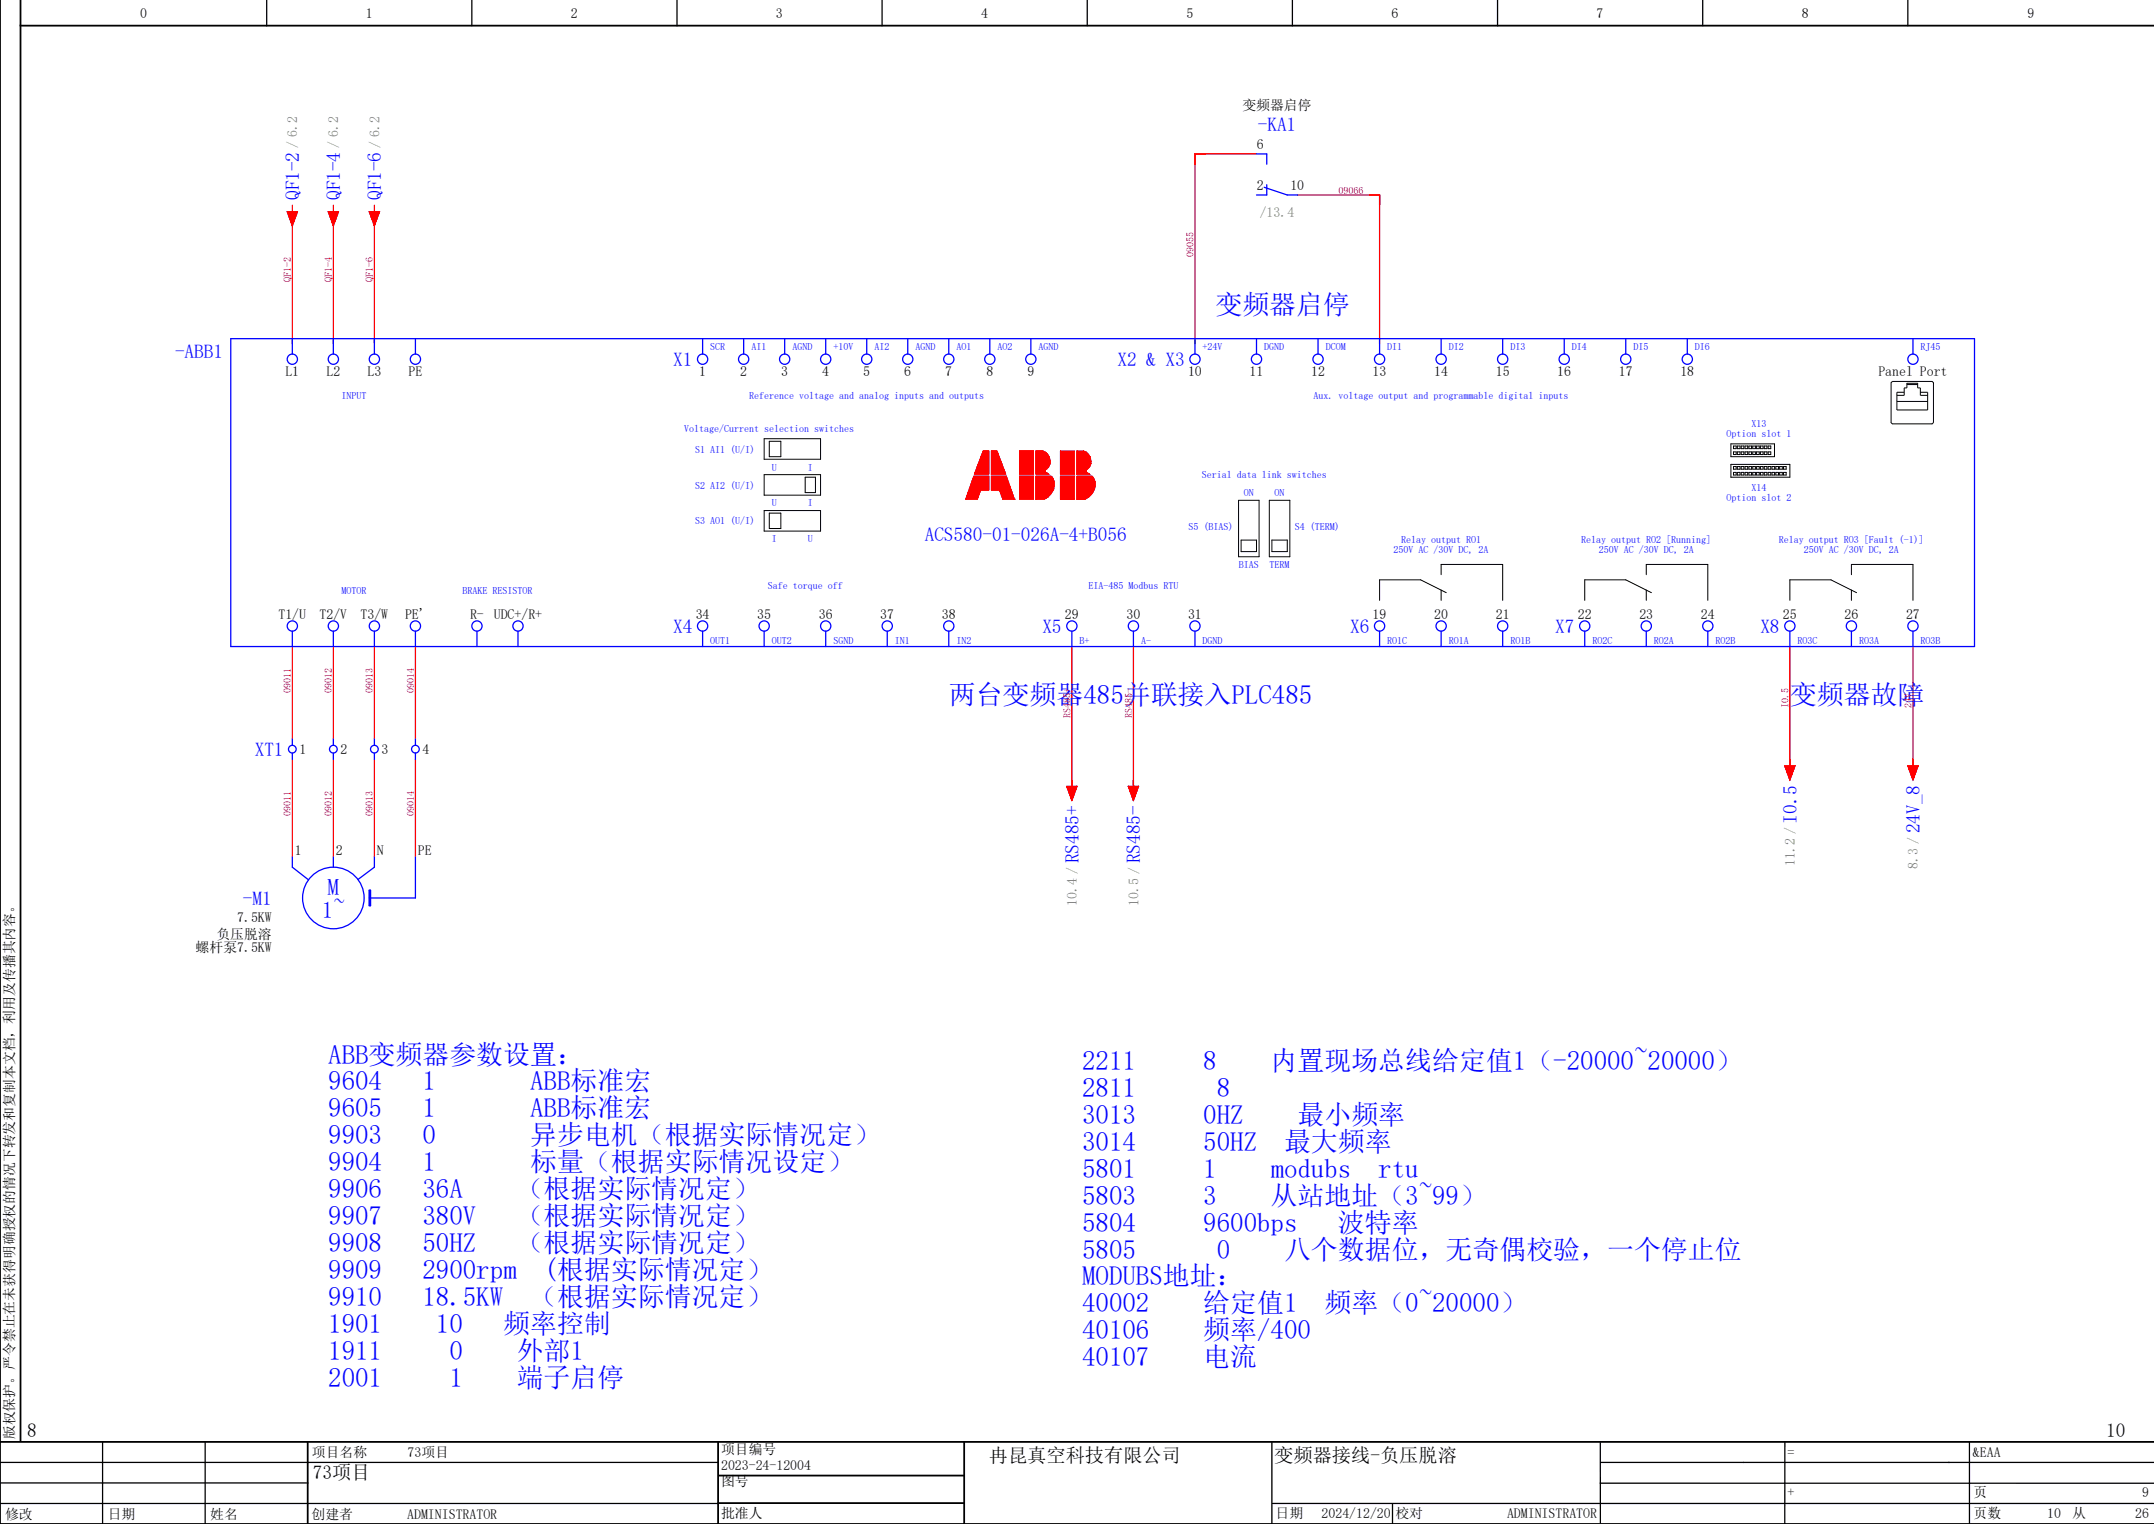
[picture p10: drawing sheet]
<svg xmlns="http://www.w3.org/2000/svg" width="420mm" height="297mm" viewBox="0 0 420 297" stroke-linecap="round" stroke-linejoin="round" font-family="sans-serif">
<g fill="none" stroke="#000" stroke-width=".25">
<path d="M52 0v5M92 0v5M132 0v5M172 0v5M212 0v5M252 0v5M292 0v5M332 0v5M372 0v5M0 293h140M0 285h140M0 289h60"/>
<path d="M20 281v16M40 281v16M248 281.1v15.9M248.1 293h171.9M271.5 293v4M312 281.2l.1 15.5M312 289l107.9 .1M348 281v15.9M384 281.2v15.6M420 285h-108"/>
</g>
<path d="M4 0v281M0 0v297h420M4 5h416M0 281h420M60 281v16M140 287.6h48M140 281v15.8M140.1 292.9h47.9M188 281v16" fill="none" stroke="#000" stroke-width=".35"/>
<g fill="none" stroke="#f00" stroke-width=".25">
<path d="M245 30h-12v37M253 38h16v29M56 41.2h2l-1 2.8zM57 40v1.2M57 43v24M64 41.2h2l-1 2.8zM65 40v1.2M65 43v24M72 41.2h2l-1 2.8zM73 40v1.2M73 43v24M57 126v18"/>
<path d="M65 126v18M73 126v18M81 126v18M209 126v28M221 126v28M349 126v24M373 126v24M57 148v19M65 148v19M73 148v19M81 148v19M208 153.3h2l-1 2.7z"/>
<path d="M220 153.3h2l-1 2.7zM348 149.3h2l-1 2.7zM372 149.3h2l-1 2.7z"/>
</g>
<g fill="none" stroke="#000" stroke-width=".19">
<path d="M369 74.3h7.7l.3 .3v7.8l-.3 .2h-7.7l-.3-.2v-7.8zM369.9 77h1.4v-1.4h.5v-.9h2.1v.9h.5v1.4h1.5M369.9 78.2h6M371.3 76.4h-1.4v3.5h6v-3.5h-1.5M371.8 74.9h2.1M149 85.5h11v4h-11zM149 92.5h11v4h-11zM149 99.5h11v4h-11zM150 86h2.3v3h-2.3zM157 93h2v3h-2zM241.5 97.5h4v11h-4zM247.5 97.5h4v11h-4z"/>
<path d="M337.5 86.5h8.5v2.5h-8.5zM337.5 90.5h11.5v2.5h-11.5zM338 90.9h.5v.5h-.5zM338 92.1h.5v.5h-.5zM338 86.9h.5v.5h-.5zM338 88.1h.5v.5h-.5zM338.8 90.9h.5v.5h-.5zM338.8 92.1h.5v.5h-.5zM338.8 86.9h.5v.5h-.5zM338.8 88.1h.5v.5h-.5zM339.5 90.9h.5v.5h-.5zM339.5 92.1h.5v.5h-.5z"/>
<path d="M339.5 86.9h.5v.5h-.5zM339.5 88.1h.5v.5h-.5zM340.3 90.9h.5v.5h-.5zM340.3 92.1h.5v.5h-.5zM340.3 86.9h.5v.5h-.5zM340.3 88.1h.5v.5h-.5zM341 90.9h.5v.5h-.5zM341 92.1h.5v.5h-.5zM341 86.9h.5v.5h-.5zM341 88.1h.5v.5h-.5zM341.8 90.9h.5v.5h-.5zM341.8 92.1h.5v.5h-.5z"/>
<path d="M341.8 86.9h.5v.5h-.5zM341.8 88.1h.5v.5h-.5zM342.5 90.9h.5v.5h-.5zM342.5 92.1h.5v.5h-.5zM342.5 86.9h.5v.5h-.5zM342.5 88.1h.5v.5h-.5zM343.3 90.9h.5v.5h-.5zM343.3 92.1h.5v.5h-.5zM343.3 86.9h.5v.5h-.5zM343.3 88.1h.5v.5h-.5zM344 90.9h.5v.5h-.5zM344 92.1h.5v.5h-.5z"/>
<path d="M344 86.9h.5v.5h-.5zM344 88.1h.5v.5h-.5zM344.8 90.9h.5v.5h-.5zM344.8 92.1h.5v.5h-.5zM344.8 86.9h.5v.5h-.5zM344.8 88.1h.5v.5h-.5zM345.5 90.9h.5v.5h-.5zM345.5 92.1h.5v.5h-.5zM346.3 90.9h.5v.5h-.5zM346.3 92.1h.5v.5h-.5zM347 90.9h.5v.5h-.5zM347 92.1h.5v.5h-.5z"/>
<path d="M347.8 90.9h.5v.5h-.5zM347.8 92.1h.5v.5h-.5zM150 100h2.3v3h-2.3zM242 105.3h3v2.2h-3zM248 105.3h3v2.2h-3zM281 112v-2h12v7M281 115v2M282 115.5l-5-2.5h-8v4M321 112v-2h12v7M321 115v2M322 115.5l-5-2.5h-8v4M361 112v-2h12v7"/>
<path d="M361 115v2M362 115.5l-5-2.5h-8v4"/>
</g>
<g fill="none" stroke="#00f" stroke-width=".25">
<path d="M245 30h2v2M246.5 36.5l4.5 1.5M247 36v2h-2M251 38h2M45 66h340v60h-340zM57 66v3M65 66v3M73 66v3M81 66v3M137 66v3M145 66v3M153 66v3"/>
<path d="M161 66v3M169 66v3M177 66v3M185 66v3M193 66v3M201 66v3M233 66v3M245 66v3M257 66v3M269 66v3M281 66v3M293 66v3"/>
<path d="M305 66v3M317 66v3M329 66v3M373 66v3M57 123v3M65 123v3M73 123v3M81 123v3M93 123v3M101 123v3M137 123v3M149 123v3"/>
<path d="M161 123v3M173 123v3M185 123v3M209 123v3M221 123v3M233 123v3M269 123v3M281 123v3M293 123v3M309 123v3M321 123v3M333 123v3"/>
<path d="M349 123v3M361 123v3M373 123v3M57 144v1.2M57 146.7v1.3M65 144v1.2M65 146.7v1.3M73 144v1.2M73 146.7v1.3M81 144v1.2M81 146.7v1.3M57 167v2l3.2 2.5"/>
<path d="M65 167v2M72 173.5h.2v3h-.2zM73 167v2l-3.2 2.4M81 167v8h-9"/>
<circle cx="57" cy="70" r="1"/>
<circle cx="65" cy="70" r="1"/>
<circle cx="73" cy="70" r="1"/>
<circle cx="81" cy="70" r="1"/>
<circle cx="137" cy="70" r="1"/>
<circle cx="145" cy="70" r="1"/>
<circle cx="153" cy="70" r="1"/>
<circle cx="161" cy="70" r="1"/>
<circle cx="169" cy="70" r="1"/>
<circle cx="177" cy="70" r="1"/>
<circle cx="185" cy="70" r="1"/>
<circle cx="193" cy="70" r="1"/>
<circle cx="201" cy="70" r="1"/>
<circle cx="233" cy="70" r="1"/>
<circle cx="245" cy="70" r="1"/>
<circle cx="257" cy="70" r="1"/>
<circle cx="269" cy="70" r="1"/>
<circle cx="281" cy="70" r="1"/>
<circle cx="293" cy="70" r="1"/>
<circle cx="305" cy="70" r="1"/>
<circle cx="317" cy="70" r="1"/>
<circle cx="329" cy="70" r="1"/>
<circle cx="373" cy="70" r="1"/>
<circle cx="57" cy="122" r="1"/>
<circle cx="65" cy="122" r="1"/>
<circle cx="73" cy="122" r="1"/>
<circle cx="81" cy="122" r="1"/>
<circle cx="93" cy="122" r="1"/>
<circle cx="101" cy="122" r="1"/>
<circle cx="137" cy="122" r="1"/>
<circle cx="149" cy="122" r="1"/>
<circle cx="161" cy="122" r="1"/>
<circle cx="173" cy="122" r="1"/>
<circle cx="185" cy="122" r="1"/>
<circle cx="209" cy="122" r="1"/>
<circle cx="221" cy="122" r="1"/>
<circle cx="233" cy="122" r="1"/>
<circle cx="269" cy="122" r="1"/>
<circle cx="281" cy="122" r="1"/>
<circle cx="293" cy="122" r="1"/>
<circle cx="309" cy="122" r="1"/>
<circle cx="321" cy="122" r="1"/>
<circle cx="333" cy="122" r="1"/>
<circle cx="349" cy="122" r="1"/>
<circle cx="361" cy="122" r="1"/>
<circle cx="373" cy="122" r="1"/>
<circle cx="57" cy="146" r=".75"/>
<circle cx="65" cy="146" r=".75"/>
<circle cx="73" cy="146" r=".75"/>
<circle cx="81" cy="146" r=".75"/>
<circle cx="65" cy="175" r="6"/>
</g>
<g fill="#f00" stroke="#f00" stroke-width=".19">
<path d="M193.3 92.8h2.9l1.6 4.5h-2.2l-.7-1.8h-1.6z"/>
<path d="M191.7 87.9h1.1v4.5h-2.8z"/>
<path d="M198.8 92.8h2.7v4.5h-2.7z"/>
<path d="M198.8 87.9h2.7v4.5h-2.7z"/>
<path d="M202 92.8h2.9a2.82 2.82 0 0 1 .2 3.3 2.82 2.82 0 0 1-3.1 1.2z"/>
<path d="M202 87.9h1.3a2.07 2.07 0 0 1 .5 3.6v.5l.7 .4h-2.5z"/>
<path d="M193.3 87.9h1.1l1.7 4.5h-2.8z"/>
<path d="M210 92.8h2.9a2.82 2.82 0 0 1 .2 3.3 2.82 2.82 0 0 1-3.1 1.2z"/>
<path d="M206.8 92.8h2.7v4.5h-2.7z"/>
<path d="M206.8 87.9h2.7v4.5h-2.7z"/>
<path d="M210 87.9h1.3a2.07 2.07 0 0 1 .5 3.7v.4l.6 .4h-2.4z"/>
<path d="M189.9 92.8h2.9v2.7h-1.6l-.6 1.8h-2.3z"/>
<path d="M348 149.3h2l-1 2.7z"/>
<path d="M372 149.3h2l-1 2.7z"/>
<path d="M208 153.3h2l-1 2.7z"/>
<path d="M220 153.3h2l-1 2.7z"/>
<path d="M56 41.2h2l-1 2.8z"/>
<path d="M64 41.2h2l-1 2.8z"/>
<path d="M72 41.2h2l-1 2.8z"/>
</g>
<g fill="none" stroke="#f00" stroke-width=".19">
<path d="M188.3 97.3h.1M189.9 92.8h2.9v2.7h-1.6l-.6 1.8h-2.3zM191.7 87.9h1.1v4.5h-2.8zM193.3 92.8h2.9l1.6 4.5h-2.2l-.7-1.8h-1.6zM193.3 87.9h1.1l1.7 4.5h-2.8zM197.8 97.3h.1M198.8 92.8h2.7v4.5h-2.7zM198.8 87.9h2.7v4.5h-2.7zM202 92.8h2.9a2.82 2.82 0 0 1 .2 3.3 2.82 2.82 0 0 1-3.1 1.2zM202 87.9h1.3a2.07 2.07 0 0 1 .5 3.6v.5l.7 .4h-2.5zM206.8 92.8h2.7v4.5h-2.7zM206.8 87.9h2.7v4.5h-2.7z"/>
<path d="M210 92.8h2.9a2.82 2.82 0 0 1 .2 3.3 2.82 2.82 0 0 1-3.1 1.2zM210 87.9h1.3a2.07 2.07 0 0 1 .5 3.7v.4l.6 .4h-2.4z"/>
</g>
<path d="M72 173.5h.2v3h-.2z" fill="#00f" stroke="#00f" stroke-width=".19"/>
<g font-size="5.3" fill="#00f">
<text x="237" y="61.3">变频器启停</text>
<text x="185" y="137.3">两台变频器485并联接入PLC485</text>
<text x="349" y="137.3">变频器故障</text>
<text x="64" y="207.3">ABB变频器参数设置：</text>
<text x="211" y="208.5">2211</text>
<text x="234.6" y="208.5">8</text>
<text x="247.7" y="208.5">内置现场总线给定值1（-20000~20000）</text>
<text x="64" y="212.5">9604</text>
<text x="82.4" y="212.5">1</text>
<text x="103.4" y="212.5">ABB标准宏</text>
<text x="211" y="213.8">2811</text>
<text x="237.2" y="213.8">8</text>
<text x="64" y="217.8">9605</text>
<text x="82.4" y="217.8">1</text>
<text x="103.4" y="217.8">ABB标准宏</text>
<text x="211" y="219">3013</text>
<text x="234.6" y="219">0HZ</text>
<text x="253" y="219">最小频率</text>
<text x="64" y="223">9903</text>
<text x="82.4" y="223">0</text>
<text x="103.4" y="223">异步电机（根据实际情况定）</text>
<text x="211" y="224.3">3014</text>
<text x="234.6" y="224.3">50HZ</text>
<text x="250.4" y="224.3">最大频率</text>
<text x="64" y="228.3">9904</text>
<text x="64" y="233.5">9906</text>
<text x="82.4" y="228.3">1</text>
<text x="82.4" y="233.5">36A</text>
<text x="100.7" y="233.5">（根据实际情况定）</text>
<text x="103.4" y="228.3">标量（根据实际情况设定）</text>
<text x="211" y="229.5">5801</text>
<text x="234.6" y="229.5">1</text>
<text x="247.7" y="229.5">modubs</text>
<text x="268.7" y="229.5">rtu</text>
<text x="64" y="238.8">9907</text>
<text x="82.4" y="238.8">380V</text>
<text x="100.7" y="238.8">（根据实际情况定）</text>
<text x="211" y="234.8">5803</text>
<text x="234.6" y="234.8">3</text>
<text x="247.7" y="234.8">从站地址（3~99）</text>
<text x="64" y="244">9908</text>
<text x="82.4" y="244">50HZ</text>
<text x="100.7" y="244">（根据实际情况定）</text>
<text x="211" y="240">5804</text>
<text x="211" y="245.3">5805</text>
<text x="234.6" y="240">9600bps</text>
<text x="237.2" y="245.3">0</text>
<text x="250.4" y="245.3">八个数据位，无奇偶校验，一个停止位</text>
<text x="260.9" y="240">波特率</text>
<text x="64" y="249.3">9909</text>
<text x="82.4" y="249.3">2900rpm</text>
<text x="106" y="249.3">(根据实际情况定）</text>
<text x="211" y="250.5">MODUBS地址：</text>
<text x="64" y="254.5">9910</text>
<text x="82.4" y="254.5">18.5KW</text>
<text x="103.4" y="254.5">（根据实际情况定）</text>
<text x="211" y="255.8">40002</text>
<text x="234.6" y="255.8">给定值1</text>
<text x="258.2" y="255.8">频率（0~20000）</text>
<text x="64" y="259.8">1901</text>
<text x="85" y="259.8">10</text>
<text x="98.1" y="259.8">频率控制</text>
<text x="211" y="261">40106</text>
<text x="234.6" y="261">频率/400</text>
<text x="64" y="265">1911</text>
<text x="87.6" y="265">0</text>
<text x="100.7" y="265">外部1</text>
<text x="211" y="266.3">40107</text>
<text x="234.6" y="266.3">电流</text>
<text x="64" y="270.3">2001</text>
<text x="87.6" y="270.3">1</text>
<text x="100.7" y="270.3">端子启停</text>
</g>
<g font-size="4.5" fill="#00f">
<text x="62.7" y="178.9">1~</text>
<text x="63.9" y="174.4">M</text>
</g>
<g font-size="3.7" fill="#00f">
<text x="245.3" y="25.5">-KA1</text>
<text x="58.3" y="39" transform="rotate(-90 58.3 39)">QF1-2</text>
<text x="66.3" y="39" transform="rotate(-90 66.3 39)">QF1-4</text>
<text x="74.3" y="39" transform="rotate(-90 74.3 39)">QF1-6</text>
<text x="34.1" y="69.7">-ABB1</text>
<text x="131.2" y="71.3">X1</text>
<text x="217.9" y="71.3">X2 &amp; X3</text>
<text x="180.3" y="105.5">ACS580-01-026A-4+B056</text>
<text x="131.2" y="123.3">X4</text>
<text x="203.3" y="123.3">X5</text>
<text x="263.2" y="123.3">X6</text>
<text x="303.2" y="123.3">X7</text>
<text x="343.2" y="123.3">X8</text>
<text x="49.7" y="147.3">XT1</text>
<text x="350.3" y="160.5" transform="rotate(-90 350.3 160.5)">I0.5</text>
<text x="374.3" y="162.4" transform="rotate(-90 374.3 162.4)">24V_8</text>
<text x="210.3" y="168.2" transform="rotate(-90 210.3 168.2)">RS485+</text>
<text x="222.3" y="168.2" transform="rotate(-90 222.3 168.2)">RS485-</text>
<text x="47.4" y="176.3">-M1</text>
</g>
<g font-size="3.7">
<text x="5.3" y="280">8</text>
<text x="410.7" y="280">10</text>
<text x="192.8" y="285">冉昆真空科技有限公司</text>
<text x="248.5" y="284.9">变频器接线-负压脱溶</text>
<text x="61" y="288.2">73项目</text>
</g>
<g font-size="2.7">
<text x="27.3" y="3.6">0</text>
<text x="71.3" y="3.6">1</text>
<text x="111.3" y="3.6">2</text>
<text x="151.3" y="3.6">3</text>
<text x="191.3" y="3.6">4</text>
<text x="231.3" y="3.6">5</text>
<text x="271.3" y="3.5">6</text>
<text x="311.3" y="3.5">7</text>
<text x="351.3" y="3.5">8</text>
<text x="395.3" y="3.5">9</text>
<text x="242.3" y="21.3">变频器启停</text>
<text x="245.1" y="29">6</text>
<text x="245.1" y="37">2</text>
<text x="251.6" y="37">10</text>
<text x="55.6" y="73.3">L1</text>
<text x="63.6" y="73.3">L2</text>
<text x="71.6" y="73.3">L3</text>
<text x="79.7" y="73.3">PE</text>
<text x="136.3" y="73.3">1</text>
<text x="144.3" y="73.3">2</text>
<text x="152.3" y="73.3">3</text>
<text x="160.3" y="73.3">4</text>
<text x="168.3" y="73.3">5</text>
<text x="176.3" y="73.3">6</text>
<text x="184.3" y="73.3">7</text>
<text x="192.3" y="73.3">8</text>
<text x="200.3" y="73.3">9</text>
<text x="231.7" y="73.3">10</text>
<text x="243.6" y="73.3">11</text>
<text x="255.6" y="73.3">12</text>
<text x="267.7" y="73.3">13</text>
<text x="279.7" y="73.3">14</text>
<text x="291.6" y="73.3">15</text>
<text x="303.6" y="73.3">16</text>
<text x="315.7" y="73.3">17</text>
<text x="327.7" y="73.3">18</text>
<text x="366.3" y="73.3">Panel Port</text>
<text x="54.3" y="120.6">T1/U</text>
<text x="62.3" y="120.6">T2/V</text>
<text x="70.3" y="120.6">T3/W</text>
<text x="79" y="120.6">PE'</text>
<text x="91.6" y="120.6">R-</text>
<text x="96.3" y="120.6">UDC+/R+</text>
<text x="135.7" y="120.6">34</text>
<text x="147.6" y="120.6">35</text>
<text x="159.6" y="120.6">36</text>
<text x="171.7" y="120.6">37</text>
<text x="183.7" y="120.6">38</text>
<text x="207.6" y="120.6">29</text>
<text x="219.7" y="120.6">30</text>
<text x="231.7" y="120.6">31</text>
<text x="267.7" y="120.6">19</text>
<text x="279.7" y="120.6">20</text>
<text x="291.6" y="120.6">21</text>
<text x="307.7" y="120.6">22</text>
<text x="319.6" y="120.6">23</text>
<text x="331.6" y="120.6">24</text>
<text x="347.7" y="120.6">25</text>
<text x="359.6" y="120.6">26</text>
<text x="371.7" y="120.6">27</text>
<text x="58.4" y="147">1</text>
<text x="66.4" y="147">2</text>
<text x="74.4" y="147">3</text>
<text x="82.4" y="147">4</text>
<text x="57.5" y="166.6">1</text>
<text x="65.5" y="166.6">2</text>
<text x="73.5" y="166.6">N</text>
<text x="81.5" y="166.6">PE</text>
<text x="46.2" y="179.6">7.5KW</text>
<text x="38.2" y="185.6">螺杆泵7.5KW</text>
<text x="42.2" y="182.9">负压脱溶</text>
<text x="2.8" y="280.5" transform="rotate(-90 2.8 280.5)">版权保护。严令禁止在未获得明确授权的情况下转发和复制本文档，利用及传播其内容。</text>
<text x="60.8" y="284">项目名称</text>
<text x="79.5" y="284">73项目</text>
<text x="140.6" y="286.5">2023-24-12004</text>
<text x="140.6" y="283.4">项目编号</text>
<text x="348.5" y="284">=</text>
<text x="384.7" y="284">&amp;EAA</text>
<text x="140.6" y="289.7">图号</text>
<text x="348.5" y="291.8">+</text>
<text x="384.8" y="291.8">页</text>
<text x="417.7" y="291.8">9</text>
<text x="1" y="296">修改</text>
<text x="21" y="296">日期</text>
<text x="41" y="296">姓名</text>
<text x="60.8" y="296">创建者</text>
<text x="79.4" y="296">ADMINISTRATOR</text>
<text x="140.6" y="295.8">批准人</text>
<text x="248.7" y="295.8">日期</text>
<text x="257.7" y="295.8">2024/12/20</text>
<text x="272.1" y="295.8">校对</text>
<text x="293.9" y="295.8">ADMINISTRATOR</text>
<text x="384.8" y="295.8">页数</text>
<text x="399.2" y="295.8">10</text>
<text x="404" y="295.8">从</text>
<text x="416.3" y="295.8">26</text>
</g>
<g font-size="2.7" fill="#7ca552">
<text x="58" y="28.9" transform="rotate(-90 58 28.9)">/ 6.2</text>
<text x="66" y="28.9" transform="rotate(-90 66 28.9)">/ 6.2</text>
<text x="74" y="28.9" transform="rotate(-90 74 28.9)">/ 6.2</text>
<text x="245.6" y="42.3">/13.4</text>
<text x="350" y="168.8" transform="rotate(-90 350 168.8)">11.2 /</text>
<text x="374" y="169.3" transform="rotate(-90 374 169.3)">8.3 /</text>
<text x="210" y="176.5" transform="rotate(-90 210 176.5)">10.4 /</text>
<text x="222" y="176.5" transform="rotate(-90 222 176.5)">10.5 /</text>
</g>
<g font-size="2" fill="#f00">
<text x="261" y="37.7">09066</text>
<text x="232.7" y="50" transform="rotate(-90 232.7 50)">09055</text>
<text x="56.7" y="55" transform="rotate(-90 56.7 55)">QF1-2</text>
<text x="64.7" y="55" transform="rotate(-90 64.7 55)">QF1-4</text>
<text x="72.7" y="55" transform="rotate(-90 72.7 55)">QF1-6</text>
<text x="56.7" y="135" transform="rotate(-90 56.7 135)">09011</text>
<text x="64.7" y="135" transform="rotate(-90 64.7 135)">09012</text>
<text x="72.7" y="135" transform="rotate(-90 72.7 135)">09013</text>
<text x="80.7" y="135" transform="rotate(-90 80.7 135)">09014</text>
<text x="348.7" y="138" transform="rotate(-90 348.7 138)">I0.5</text>
<text x="372.7" y="138" transform="rotate(-90 372.7 138)">24V</text>
<text x="208.7" y="140" transform="rotate(-90 208.7 140)">RS485+</text>
<text x="220.7" y="140" transform="rotate(-90 220.7 140)">RS485-</text>
<text x="56.7" y="159" transform="rotate(-90 56.7 159)">09011</text>
<text x="64.7" y="159" transform="rotate(-90 64.7 159)">09012</text>
<text x="72.7" y="159" transform="rotate(-90 72.7 159)">09013</text>
<text x="80.7" y="159" transform="rotate(-90 80.7 159)">09014</text>
</g>
<g font-size="2" fill="#00f">
<text x="138.5" y="68.2">SCR</text>
<text x="146.5" y="68.2">AI1</text>
<text x="154.5" y="68.2">AGND</text>
<text x="162.5" y="68.2">+10V</text>
<text x="170.5" y="68.2">AI2</text>
<text x="178.5" y="68.2">AGND</text>
<text x="186.5" y="68.2">AO1</text>
<text x="194.5" y="68.2">AO2</text>
<text x="202.5" y="68.2">AGND</text>
<text x="234.5" y="68.2">+24V</text>
<text x="246.5" y="68.2">DGND</text>
<text x="258.5" y="68.2">DCOM</text>
<text x="270.5" y="68.2">DI1</text>
<text x="282.5" y="68.2">DI2</text>
<text x="294.5" y="68.2">DI3</text>
<text x="306.5" y="68.2">DI4</text>
<text x="318.5" y="68.2">DI5</text>
<text x="330.5" y="68.2">DI6</text>
<text x="374.5" y="68.2">RJ45</text>
<text x="66.6" y="77.7">INPUT</text>
<text x="146.1" y="77.7">Reference voltage and analog inputs and outputs</text>
<text x="256.1" y="77.7">Aux. voltage output and programmable digital inputs</text>
<text x="341.5" y="83.3">X13</text>
<text x="133.4" y="84.2">Voltage/Current selection switches</text>
<text x="135.5" y="88.2">S1 AI1 (U/I)</text>
<text x="336.7" y="85.2">Option slot 1</text>
<text x="135.5" y="95.2">S2 AI2 (U/I)</text>
<text x="150.5" y="91.7">U</text>
<text x="157.5" y="91.7">I</text>
<text x="234.3" y="93.2">Serial data link switches</text>
<text x="341.5" y="95.7">X14</text>
<text x="150.5" y="98.7">U</text>
<text x="157.5" y="98.7">I</text>
<text x="242.5" y="96.7">ON</text>
<text x="248.5" y="96.7">ON</text>
<text x="336.7" y="97.6">Option slot 2</text>
<text x="135.5" y="102.2">S3 AO1 (U/I)</text>
<text x="150.5" y="105.7">I</text>
<text x="157.5" y="105.7">U</text>
<text x="231.7" y="103.2">S5 (BIAS)</text>
<text x="252.5" y="103.2">S4 (TERM)</text>
<text x="271.7" y="107.7">250V AC /30V DC, 2A</text>
<text x="273.2" y="105.8">Relay output RO1</text>
<text x="308.3" y="105.8">Relay output RO2 [Running]</text>
<text x="311.7" y="107.7">250V AC /30V DC, 2A</text>
<text x="346.9" y="105.8">Relay output RO3 [Fault (-1)]</text>
<text x="351.7" y="107.7">250V AC /30V DC, 2A</text>
<text x="241.6" y="110.7">BIAS</text>
<text x="247.6" y="110.7">TERM</text>
<text x="66.6" y="115.7">MOTOR</text>
<text x="90.2" y="115.7">BRAKE RESISTOR</text>
<text x="149.7" y="114.7">Safe torque off</text>
<text x="212.2" y="114.7">EIA-485 Modbus RTU</text>
<text x="138.5" y="125.5">OUT1</text>
<text x="150.5" y="125.5">OUT2</text>
<text x="162.5" y="125.5">SGND</text>
<text x="174.5" y="125.5">IN1</text>
<text x="186.5" y="125.5">IN2</text>
<text x="210.5" y="125.5">B+</text>
<text x="222.5" y="125.5">A-</text>
<text x="234.5" y="125.5">DGND</text>
<text x="270.5" y="125.5">RO1C</text>
<text x="282.5" y="125.5">RO1A</text>
<text x="294.5" y="125.5">RO1B</text>
<text x="310.5" y="125.5">RO2C</text>
<text x="322.5" y="125.5">RO2A</text>
<text x="334.5" y="125.5">RO2B</text>
<text x="350.5" y="125.5">RO3C</text>
<text x="362.5" y="125.5">RO3A</text>
<text x="374.5" y="125.5">RO3B</text>
</g>
</svg>
